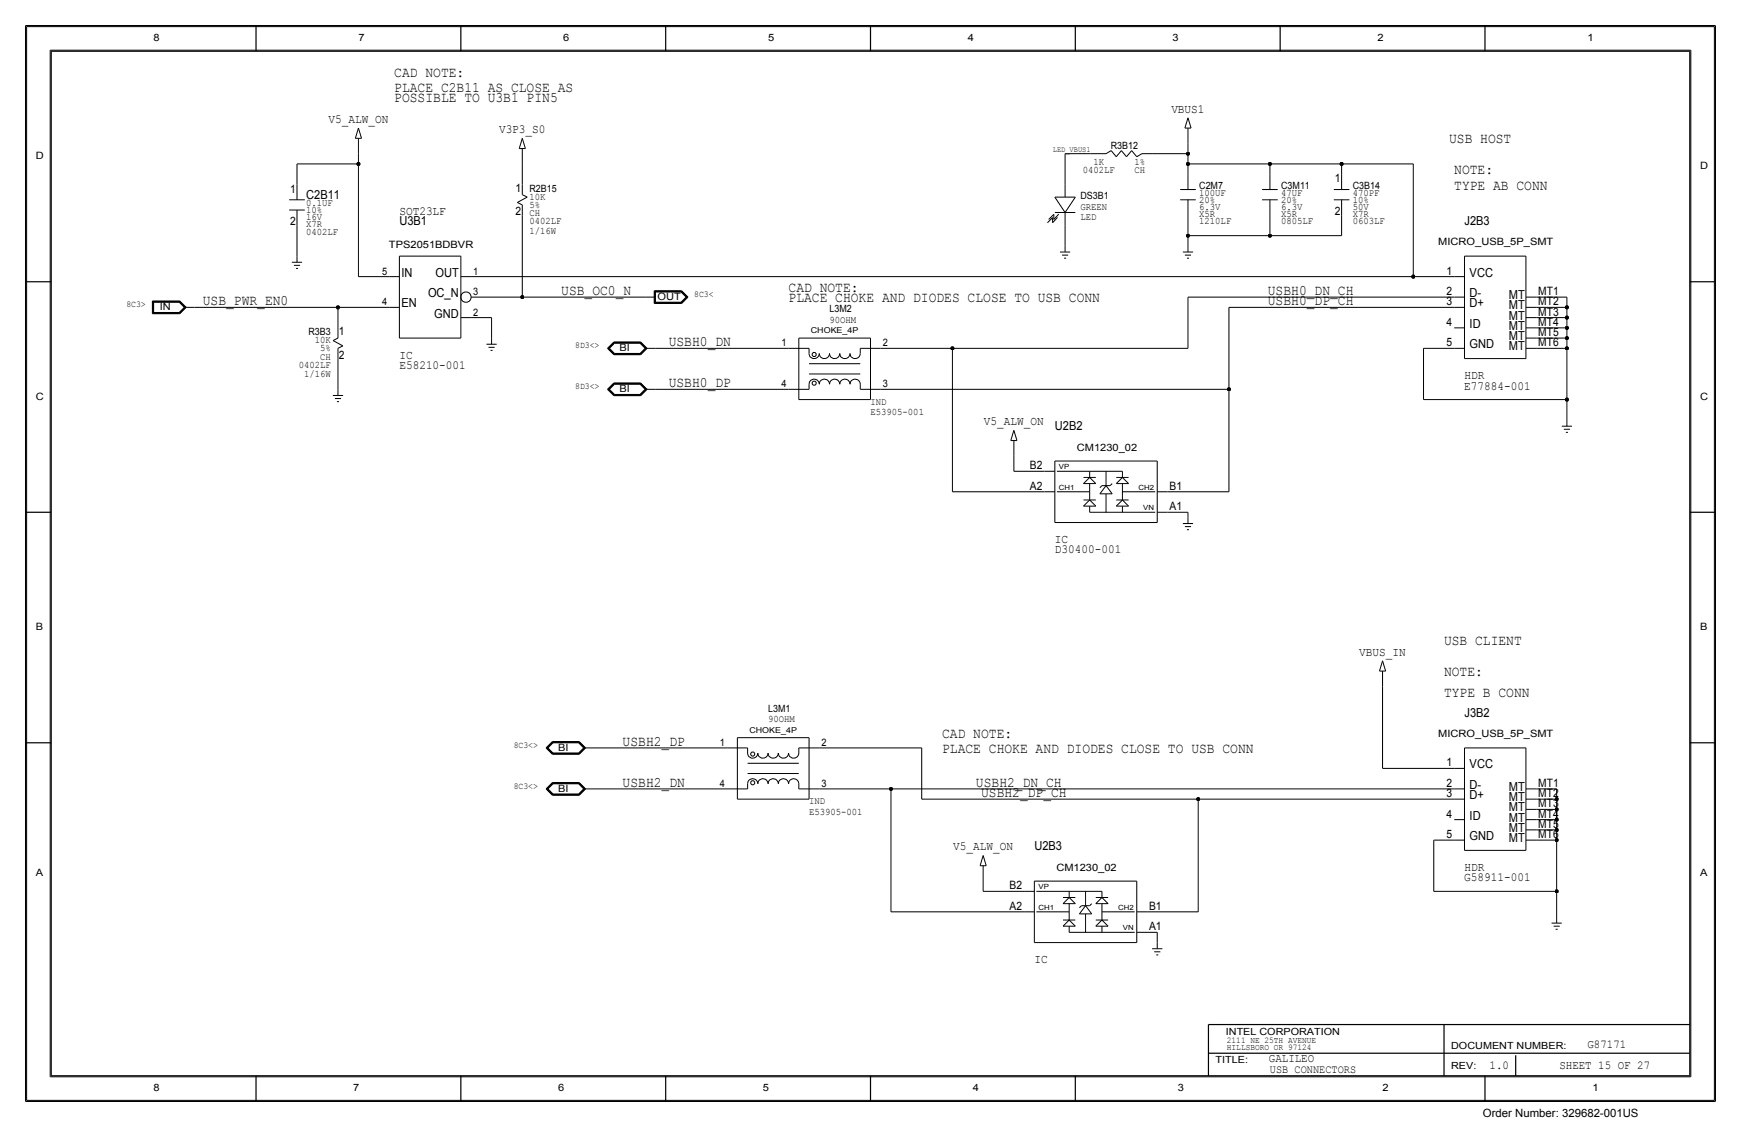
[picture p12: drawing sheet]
<svg xmlns="http://www.w3.org/2000/svg" width="432mm" height="279mm" viewBox="0 0 432 279" stroke-linecap="round" stroke-linejoin="round" font-family="sans-serif">
<g fill="none" stroke="#000" stroke-width=".25">
<path d="M6.6 6.6h418.6zM6.6 6.6v266.2zM12.4 12.4v254.6zM12.4 12.4h407zM419.4 12.4v254.6zM425.2 6.6v266.2zM88.1 34.3h1.6zM88.9 31.8l-.8 2.5zM88.9 38.1v2.5zM88.9 34.3v3.8zM88.9 31.8l.8 2.5zM128.8 36.8h1.5z"/>
<path d="M129.5 34.3l-.7 2.5zM129.5 36.8v3.8zM129.5 34.3l.8 2.5zM264.2 38.1v7.6zM264.2 38.1h6.3zM270.5 38.1h3.8zM274.3 38.1l1.3-.8zM275.6 37.3l1.3 1.6zM278.1 37.3l-1.2 1.6zM278.1 37.3l1.3 1.6zM280.7 37.3l-1.3 1.6zM280.7 37.3l1.2 1.6z"/>
<path d="M281.9 38.9l1.3-.8zM283.2 38.1h2.5zM285.8 38.1h8.8zM293.9 31.8h1.5zM294.6 29.2l-.7 2.6zM294.6 38.1v2.5zM294.6 35.6v2.5zM294.6 31.8v3.8zM294.6 29.2l.8 2.5zM71.7 49.5h3.9zM71.7 52.1h3.9zM73.7 55.9v7.6z"/>
<path d="M73.7 40.6v5.1zM73.7 40.6h15.2zM73.7 52.1v3.8zM73.7 45.7v3.8zM88.9 40.6v28zM128.3 50.2l1.2 .6zM128.3 50.2l2.5-1.3zM129.5 40.6v5.1zM129.5 53.3v20.4zM129.5 50.8v2.5zM129.5 45.7v2.6zM129.5 48.3l1.3 .6z"/>
<path d="M259.8 55.2l1.3-1.3zM260.1 54.4l1.3-1.3zM261.1 53.9v1.3zM261.4 53.1v1.3zM261.6 52.7h5.1zM261.6 48.9h5.1zM261.6 48.9l2.6 3.8zM262.3 53.9l-1.2 1.3zM262.6 53.1l-1.2 1.3zM264.2 55.9v5.1zM264.2 52.7v3.2zM264.2 45.7v3.2z"/>
<path d="M266.7 48.9l-2.5 3.8zM292.7 47h3.9zM292.7 49.5h3.9zM294.6 40.6h20.4zM294.6 40.6v2.6zM294.6 58.4h20.4zM294.6 53.3v5.1zM294.6 58.4v2.6zM294.6 49.5v3.8zM294.6 43.2v3.8zM313 47h3.9zM313 49.5h3.9z"/>
<path d="M315 40.6h17.7zM315 40.6v2.6zM315 53.3v5.1zM315 49.5v3.8zM315 43.2v3.8zM315 58.4h17.7zM330.8 47h3.9zM330.8 49.5h3.9zM332.7 40.6h17.8zM332.7 40.6v2.6zM332.7 53.3v5.1zM332.7 49.5v3.8z"/>
<path d="M332.7 43.2v3.8zM350.5 40.6v28zM37.8 74.6h6.8zM37.8 74.6v3.2zM37.8 77.8h6.8zM37.9 74.7h6.7zM37.9 74.7v3zM37.9 77.7h6.7zM38 74.8h6.5zM38 74.8v2.8zM38 77.6h6.5zM38.1 74.9h6.3z"/>
<path d="M38.1 74.9v2.6zM38.1 77.5h6.3zM44.4 77.5l1.3-1.3zM44.5 74.9l1.2 1.3zM44.5 77.6l1.4-1.4zM44.5 74.8l1.4 1.4zM44.6 74.7l1.4 1.5zM44.6 74.6l1.6 1.6zM44.6 77.8l1.6-1.6zM45.7 76.2h2.6zM46 76.2l-1.4 1.5zM48.3 76.2h35.5z"/>
<path d="M72.4 65h2.5zM72.9 65.8h1.5zM73.4 66.5h.5zM73.7 63.5v1.5zM83.8 76.2h12.7zM83.8 76.2v5.1zM88.9 68.6h7.6zM96.5 76.2h2.6zM96.5 68.6h2.6zM99.1 63.5v20.3zM99.1 63.5h15.2zM114.3 63.5v20.3z"/>
<path d="M114.3 78.7h2.5zM114.3 68.6h2.5zM116.8 78.7h5.1zM116.8 68.6h233.7zM116.8 73.7h12.7zM121.9 78.7v5.1zM129.5 73.7h30.5zM160 73.7h2.6zM162.3 72.1h6.8zM162.3 75.2h6.8zM162.3 72.1v3.1zM162.4 72.2v2.9z"/>
<path d="M162.4 75.1h6.6zM162.4 72.2h6.6zM162.5 72.3v2.7zM162.5 75h6.5zM162.5 72.3h6.5zM162.6 72.4h6.3zM162.6 72.4v2.5zM162.6 74.9h6.3zM168.9 74.9l1.3-1.2zM168.9 72.4l1.3 1.3zM169 75l1.3-1.3zM169 72.3l1.3 1.4z"/>
<path d="M169 72.2l1.5 1.5zM169 75.1l1.5-1.4zM169.1 75.2l1.5-1.5zM169.1 72.1l1.5 1.6zM262.9 62.5h2.5zM263.4 63.2h1.5zM263.9 64h.5zM264.2 61v1.5zM293.4 62.5h2.5zM293.9 63.2h1.5zM294.4 64h.5zM294.6 73.7v12.7z"/>
<path d="M294.6 61v1.5zM294.6 73.7h66.1zM304.8 76.2v20.3zM304.8 76.2h55.9zM350.5 68.6h10.2zM360.7 68.6h2.5zM360.7 73.7h2.5zM360.7 76.2h2.5zM363.2 63.5h15.3zM363.2 63.5v25.4zM378.5 73.7h2.5zM378.5 76.2h2.5z"/>
<path d="M378.5 78.7h2.5zM378.5 63.5v25.4zM381 76.2h7.6zM381 73.7h7.6zM381 78.7h7.6zM388.6 73.7v2.5zM388.6 76.2v2.5zM388.6 78.7v2.6zM82.5 98h2.6zM82.6 84.4l2.4 1.4zM82.6 84.4l1.2-.6zM83.1 98.8h1.5z"/>
<path d="M83.6 99.6h.5zM83.8 86.4l1.2-.6zM83.8 88.9v7.6zM83.8 96.5v1.5zM83.8 86.4v2.5zM83.8 81.3v2.5zM99.1 83.8h15.2zM120.6 85.3h2.6zM121.2 86.1h1.5zM121.7 86.9h.5zM121.9 83.8v1.5zM150.7 96.5l1.5 1.6z"/>
<path d="M150.7 86.4l1.5 1.5zM150.7 96.5l1.5-1.6zM150.7 86.4l1.5-1.6zM150.8 96.5l1.5 1.5zM150.8 86.4l1.5 1.4zM150.8 96.5l1.5-1.5zM151 96.5l1.3-1.4zM151 86.4l1.3-1.4zM151 96.5l1.3 1.4zM151 86.4l1.3 1.3zM151.1 96.5l1.3-1.3zM151.1 86.4l1.3-1.3z"/>
<path d="M151.1 96.5l1.3 1.3zM151.1 86.4l1.3 1.2zM152.2 98.1h6.7zM152.2 87.9h6.7zM152.2 94.9h6.7zM152.2 84.8h6.7zM152.3 95h6.6zM152.3 84.9h6.6zM152.3 98h6.6zM152.3 87.8h6.6zM152.3 84.9l-1.5 1.5zM152.3 97.9h6.5z"/>
<path d="M152.3 87.7h6.5zM152.3 95.1h6.5zM152.3 85h6.5zM152.4 97.8h6.3zM152.4 95.2h6.3zM152.4 87.6h6.3zM152.4 85.1h6.3zM158.7 97.8l1.3-1.3zM158.7 87.6l1.3-1.2zM158.8 95.2l1.2 1.3zM158.8 85.1l1.2 1.3zM158.8 97.9l1.4-1.4z"/>
<path d="M158.8 87.7l1.4-1.3zM158.8 95.1l1.4 1.4zM158.8 85l1.4 1.4zM158.9 95l1.4 1.5zM158.9 84.9l1.4 1.5zM158.9 98l1.4-1.5zM158.9 94.9l1.6 1.6zM158.9 84.8l1.6 1.6zM158.9 98.1l1.6-1.6zM158.9 87.9l1.6-1.5zM160 96.5h2.6zM160 86.4h2.6z"/>
<path d="M160.3 86.4l-1.4 1.4zM162.6 86.4h33zM162.6 96.5h33zM195.6 96.5h5.1zM195.6 86.4h5.1zM198.1 83.8h17.8zM198.1 83.8v15.3zM198.1 99.1h17.8zM200.7 95.2v1.3zM200.7 86.4v1.2zM200.7 90.2h12.7zM200.7 92.7h12.7z"/>
<path d="M200.7 87.6a1.27 1.27 0 0 0 1.2 1.3 1.27 1.27 0 0 0 1.3-1.3 1.27 1.27 0 0 0 1.3 1.3 1.27 1.27 0 0 0 1.2-1.3 1.27 1.27 0 0 0 1.3 1.3 1.27 1.27 0 0 0 1.3-1.3 1.27 1.27 0 0 0 1.3 1.3 1.27 1.27 0 0 0 1.2-1.3 1.27 1.27 0 0 0 1.3 1.3 1.27 1.27 0 0 0 1.3-1.3M200.7 95.2a1.27 1.27 0 0 1 1.2-1.2 1.27 1.27 0 0 1 1.3 1.2 1.27 1.27 0 0 1 1.3-1.2 1.27 1.27 0 0 1 1.2 1.2 1.27 1.27 0 0 1 1.3-1.2 1.27 1.27 0 0 1 1.3 1.2 1.27 1.27 0 0 1 1.3-1.2 1.27 1.27 0 0 1 1.2 1.2 1.27 1.27 0 0 1 1.3-1.2 1.27 1.27 0 0 1 1.3 1.2M213.4 95.2v1.3zM213.4 96.5h5zM213.4 86.4v1.2zM213.4 86.4h5zM215.9 83.8v15.3zM218.4 96.5h86.4zM218.4 86.4h17.8zM236.2 86.4v35.5zM236.2 86.4h58.4zM304.8 96.5v25.4z"/>
<path d="M353.1 99.1h35.5zM353.1 86.4v12.7zM353.1 86.4h7.6zM360.7 81.3h2.5zM360.7 86.4h2.5zM363.2 88.9h15.3zM378.5 81.3h2.5zM378.5 83.8h2.5zM378.5 86.4h2.5zM381 81.3h7.6zM381 83.8h7.6zM381 86.4h7.6z"/>
<path d="M388.6 81.3v2.5zM388.6 83.8v2.6zM388.6 86.4v12.7zM388.6 99.1v5zM250.7 109.2h1.5zM251.5 113v3.8zM251.5 116.8h7.6zM251.5 109.2v3.8zM251.5 106.7l.7 2.5zM251.5 106.7l-.8 2.5zM259.1 116.8h2.5zM261.6 114.3v15.2z"/>
<path d="M261.6 114.3h25.4zM262.1 116.8h16.3zM268.7 118.4h3.1zM268.7 119.9h3.1zM270.3 118.4l-1.6 1.5zM270.3 116.8v1.6zM270.3 118.4l1.5 1.5zM270.3 119.9v4.1zM274.3 116.8v3.6zM276.9 118.4h3zM276.9 119.9h3zM278.4 119.9v4.1z"/>
<path d="M278.4 118.4l-1.5 1.5zM278.4 116.8v1.6zM278.4 118.4l1.5 1.5zM287 114.3v15.2zM387.3 105.7h2.6zM387.9 106.4h1.5zM388.4 107.2h.5zM388.6 104.1v1.6zM236.2 121.9h22.9zM259.1 121.9h2.5zM261.6 129.5h25.4zM262.1 121.9h8.2z"/>
<path d="M268.7 125.5h3.1zM268.7 124h3.1zM270.3 127h16.2zM270.3 124l-1.6 1.5zM270.3 125.5v1.5zM270.3 124l1.5 1.5zM272.8 122.4h3zM273.3 120.4l-.5 .5zM273.3 120.4h2zM274.3 120.4l-1.5 2zM274.3 122.4v4.6zM274.3 120.4l1.5 2z"/>
<path d="M275.3 120.4l.5-.5zM276.9 124h3zM276.9 125.5h3zM278.4 121.9h8.1zM278.4 124l-1.5 1.5zM278.4 125.5v1.5zM278.4 124l1.5 1.5zM287 121.9h2.6zM287 127h2.6zM289.6 121.9h15.2zM289.6 127h5zM293.4 129.8h2.5z"/>
<path d="M293.9 130.6h1.5zM294.4 131.3h.5zM294.6 127v1.3zM294.6 128.3v1.5zM342.1 166.4h1.6zM342.9 163.8l-.8 2.6zM342.9 170.2v20.3zM342.9 166.4v3.8zM342.9 163.8l.8 2.6zM135.4 195.6l1.6-1.6zM135.4 185.4l1.6-1.6zM135.4 195.6l1.6 1.6z"/>
<path d="M135.4 185.4l1.6 1.6zM135.6 195.6l1.5 1.5zM135.6 185.4l1.5 1.5zM135.6 195.6l1.5-1.5zM135.6 185.4l1.5-1.5zM135.7 195.6l1.4-1.4zM135.7 185.4l1.4-1.4zM135.7 195.6l1.4 1.4zM135.7 185.4l1.4 1.4zM135.9 195.6l1.3 1.2zM135.9 185.4l1.3 1.3zM135.9 195.6l1.3-1.3z"/>
<path d="M135.9 185.4l1.3-1.2zM137 194h6.7zM137 183.8h6.7zM137 197.2h6.7zM137 187h6.7zM137.1 197.1h6.5zM137.1 186.9h6.5zM137.1 194.1h6.5zM137.1 183.9h6.5zM137.1 194.2h6.5zM137.1 184h6.5zM137.1 197h6.5z"/>
<path d="M137.1 186.8h6.5zM137.2 196.8h6.3zM137.2 194.3h6.3zM137.2 186.7h6.3zM137.2 184.1h6.3zM143.5 196.8l1.3-1.2zM143.5 186.7l1.3-1.3zM143.5 194.3l1.3 1.3zM143.5 184.2l1.3 1.2zM143.6 197l1.3-1.4zM143.6 186.8l1.3-1.4zM143.6 194.2l1.3 1.4z"/>
<path d="M143.6 184l1.3 1.4zM143.6 194.1l1.5 1.5zM143.6 183.9l1.5 1.5zM143.6 197.1l1.5-1.5zM143.6 186.9l1.5-1.5zM143.7 197.2l1.5-1.6zM143.7 187l1.5-1.6zM143.7 194l1.5 1.6zM143.7 183.8l1.5 1.6zM144.8 195.6h2.5zM144.8 185.4h2.5zM147.3 195.6h33z"/>
<path d="M147.3 185.4h33zM180.3 195.6h5.1zM180.3 185.4h5.1zM182.9 182.9h17.8zM182.9 182.9v15.2zM182.9 198.1h17.8zM185.4 194.3v1.3zM185.4 185.4v1.3zM185.4 189.2h12.7zM185.4 191.8h12.7zM185.4 186.7a1.27 1.27 0 0 0 1.3 1.3 1.27 1.27 0 0 0 1.3-1.3 1.27 1.27 0 0 0 1.2 1.3 1.27 1.27 0 0 0 1.3-1.3 1.27 1.27 0 0 0 1.3 1.3 1.27 1.27 0 0 0 1.2-1.3 1.27 1.27 0 0 0 1.3 1.3 1.27 1.27 0 0 0 1.3-1.3 1.27 1.27 0 0 0 1.3 1.3 1.27 1.27 0 0 0 1.2-1.3M185.4 194.3a1.27 1.27 0 0 1 1.3-1.3 1.27 1.27 0 0 1 1.3 1.3 1.27 1.27 0 0 1 1.2-1.3 1.27 1.27 0 0 1 1.3 1.3 1.27 1.27 0 0 1 1.3-1.3 1.27 1.27 0 0 1 1.2 1.3 1.27 1.27 0 0 1 1.3-1.3 1.27 1.27 0 0 1 1.3 1.3 1.27 1.27 0 0 1 1.3-1.3 1.27 1.27 0 0 1 1.2 1.3"/>
<path d="M198.1 194.3v1.3zM198.1 195.6h5.1zM198.1 185.4v1.3zM198.1 185.4h5.1zM200.7 182.9v15.2zM203.2 185.4h25.4zM203.2 195.6h17.8zM221 195.6h139.7zM221 195.6v30.5zM228.6 185.4v12.7zM228.6 198.1h68.6zM297.2 198.1h63.5z"/>
<path d="M297.2 198.1v28zM342.9 190.5h17.8zM360.7 190.5h2.5zM360.7 195.6h2.5zM360.7 198.1h2.5zM363.2 185.4h15.3zM363.2 185.4v25.4zM378.5 195.6h2.5zM378.5 198.1h2.5zM378.5 185.4v25.4zM381 195.6h5.1zM381 198.1h5.1z"/>
<path d="M386.1 195.6v2.5zM386.1 198.1v2.6zM243.1 214.6h1.5zM243.8 212.1l-.7 2.5zM243.8 218.4v2.6zM243.8 214.6v3.8zM243.8 212.1l.8 2.5zM256.5 218.4v15.3zM256.5 218.4h25.4zM281.9 218.4v15.3zM355.6 208.3v12.7zM355.6 208.3h5.1z"/>
<path d="M360.7 203.2h2.5zM360.7 208.3h2.5zM363.2 210.8h15.3zM378.5 200.7h2.5zM378.5 203.2h2.5zM378.5 205.7h2.5zM378.5 208.3h2.5zM381 200.7h5.1zM381 203.2h5.1zM381 205.7h5.1zM381 208.3h5.1zM386.1 200.7v2.5z"/>
<path d="M386.1 203.2v2.5zM386.1 205.7v2.6zM386.1 208.3v12.7zM221 226.1h33zM243.8 221h10.2zM254 221h2.5zM254 226.1h2.5zM256.5 233.7h25.4zM257 226.1h8.2zM257 221h16.3zM263.7 222.5h3zM263.7 229.6h3z"/>
<path d="M263.7 224h3zM263.7 228.1h3zM265.2 222.5l-1.5 1.5zM265.2 221v1.5zM265.2 222.5l1.5 1.5zM265.2 224v4.1zM265.2 228.1l-1.5 1.5zM265.2 229.6v1.5zM265.2 228.1l1.5 1.5zM265.2 231.1h16.2zM267.7 226.6h3.1zM268.2 224.5l-.5 .5z"/>
<path d="M268.2 224.5h2.1zM269.2 224.5l-1.5 2.1zM269.2 221v3.5zM269.2 226.6v4.5zM269.2 224.5l1.6 2.1zM270.3 224.5l.5-.5zM271.8 222.5h3zM271.8 224h3zM271.8 228.1h3zM271.8 229.6h3zM273.3 224v4.1zM273.3 228.1l-1.5 1.5z"/>
<path d="M273.3 229.6v1.5zM273.3 222.5l-1.5 1.5zM273.3 221v1.5zM273.3 228.1l1.5 1.5zM273.3 222.5l1.5 1.5zM273.3 226.1h8.1zM281.9 226.1h2.6zM281.9 231.1h2.6zM284.5 231.1h2.5zM284.5 226.1h12.7zM285.8 235.2h2.5zM286.3 236h1.5z"/>
<path d="M286.8 236.7h.5zM287 231.1v2.6zM287 233.7v1.5zM355.6 221h30.5zM384.8 228.9h2.6zM385.3 229.6h1.5zM385.8 230.4h.5zM386.1 221v6.3zM386.1 227.3v1.6zM6.6 272.8h418.6zM12.4 267h407z"/>
<circle cx="115.6" cy="73.7" r="1.28"/>
<circle cx="201.9" cy="87.9" r=".51"/>
<circle cx="201.9" cy="95" r=".51"/>
<circle cx="186.7" cy="194.1" r=".51"/>
<circle cx="186.7" cy="186.9" r=".51"/>
</g>
<g fill="none" stroke="#000" stroke-width=".3">
<path d="M6.3 6.4v266.7zM6.4 6.4h419zM12.7 12.7h406.4zM12.7 12.7v254zM63.5 6.4v6.3zM114.3 6.4v6.3zM165.1 6.4v6.3zM215.9 6.3v6.4zM266.7 6.4v6.3zM317.5 6.4v6.3zM368.3 6.4v6.3zM419.1 12.7v254z"/>
<path d="M425.4 6.4v266.7zM6.3 69.8h6.4zM419.1 69.8h6.3zM6.3 127h6.4zM419.1 127h6.3zM6.3 184.1h6.4zM419.1 184.1h6.3zM299.7 254v12.7zM299.7 254h119.4zM358.1 254v12.7zM6.4 273.1h419zM12.7 266.7h406.4z"/>
<path d="M63.5 266.7v6.4zM114.3 266.7v6.4zM165.1 266.7v6.4zM215.9 266.7v6.4zM266.7 266.7v6.4zM299.7 261.1h119.4zM368.3 266.7v6.4zM375.9 261.6v5.1z"/>
</g>
<g fill="#000" stroke="#000" stroke-width=".25">
<circle cx="294.6" cy="38.1" r=".41"/>
<circle cx="88.9" cy="40.6" r=".41"/>
<circle cx="294.6" cy="58.4" r=".41"/>
<circle cx="294.6" cy="40.6" r=".41"/>
<circle cx="315" cy="58.4" r=".41"/>
<circle cx="315" cy="40.6" r=".41"/>
<circle cx="332.7" cy="40.6" r=".41"/>
<circle cx="83.8" cy="76.2" r=".41"/>
<circle cx="129.5" cy="73.7" r=".41"/>
<circle cx="350.5" cy="68.6" r=".41"/>
<circle cx="388.6" cy="78.7" r=".41"/>
<circle cx="388.6" cy="76.2" r=".41"/>
<circle cx="236.2" cy="86.4" r=".41"/>
<circle cx="304.8" cy="96.5" r=".41"/>
<circle cx="388.6" cy="99.1" r=".41"/>
<circle cx="388.6" cy="86.4" r=".41"/>
<circle cx="388.6" cy="81.3" r=".41"/>
<circle cx="388.6" cy="83.8" r=".41"/>
<circle cx="221" cy="195.6" r=".41"/>
<circle cx="297.2" cy="198.1" r=".41"/>
<circle cx="386.1" cy="198.1" r=".41"/>
<circle cx="386.1" cy="208.3" r=".41"/>
<circle cx="386.1" cy="200.7" r=".41"/>
<circle cx="386.1" cy="203.2" r=".41"/>
<circle cx="386.1" cy="205.7" r=".41"/>
<circle cx="386.1" cy="221" r=".41"/>
</g>
<g font-size="3.6">
<text x="97.8" y="19.1">CAD NOTE:</text>
<text x="97.8" y="22.9">PLACE C2B11 AS CLOSE AS</text>
<text x="97.8" y="25.4">POSSIBLE TO U3B1 PIN5</text>
<text x="359.4" y="35.6">USB HOST</text>
<text x="360.7" y="43.2">NOTE:</text>
<text x="360.7" y="47">TYPE AB CONN</text>
<text x="50.3" y="75.7">USB_PWR_EN0</text>
<text x="139.2" y="73.2">USB_OC0_N</text>
<text x="195.6" y="72.4">CAD NOTE:</text>
<text x="195.6" y="74.9">PLACE CHOKE AND DIODES CLOSE TO USB CONN</text>
<text x="314.5" y="73.2">USBH0_DN_CH</text>
<text x="314.5" y="75.7">USBH0_DP_CH</text>
<text x="165.9" y="85.9">USBH0_DN</text>
<text x="165.9" y="96">USBH0_DP</text>
<text x="358.1" y="160">USB CLIENT</text>
<text x="358.1" y="167.6">NOTE:</text>
<text x="358.1" y="172.7">TYPE B CONN</text>
<text x="154.4" y="184.9">USBH2_DP</text>
<text x="233.7" y="182.9">CAD NOTE:</text>
<text x="233.7" y="186.7">PLACE CHOKE AND DIODES CLOSE TO USB CONN</text>
<text x="154.4" y="195.1">USBH2_DN</text>
<text x="242.1" y="195.1">USBH2_DN_CH</text>
<text x="243.3" y="197.6">USBH2_DP_CH</text>
</g>
<g font-size="3.1">
<text x="290.5" y="27.9">VBUS1</text>
<text x="81.5" y="30.5">V5_ALW_ON</text>
<text x="123.8" y="33">V3P3_S0</text>
<text x="75.9" y="49.3">C2B11</text>
<text x="99.1" y="53.3">SOT23LF</text>
<text x="99.1" y="55.9">U3B1</text>
<text x="363.2" y="55.9">J2B3</text>
<text x="99.6" y="68.6">IN</text>
<text x="108" y="68.6">OUT</text>
<text x="364.5" y="68.6">VCC</text>
<text x="99.6" y="76.2">EN</text>
<text x="106.2" y="73.7">OC_N</text>
<text x="364.5" y="76.2">D+</text>
<text x="364.5" y="73.7">D-</text>
<text x="374.2" y="76.7">MT</text>
<text x="374.2" y="74.2">MT</text>
<text x="107.7" y="78.7">GND</text>
<text x="364.5" y="81.3">ID</text>
<text x="374.2" y="81.8">MT</text>
<text x="374.2" y="79.2">MT</text>
<text x="99.1" y="88.9">IC</text>
<text x="364.5" y="86.4">GND</text>
<text x="374.2" y="86.9">MT</text>
<text x="374.2" y="84.3">MT</text>
<text x="99.1" y="91.4">E58210-001</text>
<text x="363.2" y="94">HDR</text>
<text x="363.2" y="96.6">E77884-001</text>
<text x="244" y="105.4">V5_ALW_ON</text>
<text x="261.6" y="106.7">U2B2</text>
<text x="261.6" y="134.6">IC</text>
<text x="261.6" y="137.2">D30400-001</text>
<text x="337.1" y="162.6">VBUS_IN</text>
<text x="363.2" y="177.8">J3B2</text>
<text x="364.5" y="190.5">VCC</text>
<text x="364.5" y="195.6">D-</text>
<text x="374.2" y="196.1">MT</text>
<text x="364.5" y="203.2">ID</text>
<text x="364.5" y="198.1">D+</text>
<text x="374.2" y="203.7">MT</text>
<text x="374.2" y="201.2">MT</text>
<text x="374.2" y="198.6">MT</text>
<text x="364.5" y="208.3">GND</text>
<text x="374.2" y="208.8">MT</text>
<text x="374.2" y="206.2">MT</text>
<text x="236.4" y="210.8">V5_ALW_ON</text>
<text x="256.5" y="210.8">U2B3</text>
<text x="363.2" y="215.9">HDR</text>
<text x="363.2" y="218.5">G58911-001</text>
<text x="256.5" y="238.8">IC</text>
</g>
<g font-size="3">
<text x="314.7" y="263.4">GALILEO</text>
<text x="393.7" y="259.8">G87171</text>
<text x="369.4" y="264.9">1.0</text>
<text x="386.8" y="264.9">SHEET 15 OF 27</text>
</g>
<g font-size="2.9">
<text x="72" y="47.8">1</text>
<text x="127.9" y="47.5">1</text>
<text x="331.1" y="45.2">1</text>
<text x="127.9" y="53.3">2</text>
<text x="331.1" y="53.3">2</text>
<text x="72" y="55.9">2</text>
<text x="358.8" y="68.1">1</text>
<text x="358.8" y="73.2">2</text>
<text x="358.8" y="75.7">3</text>
<text x="381.5" y="73.2">MT1</text>
<text x="381.5" y="75.7">MT2</text>
<text x="84.1" y="83.1">1</text>
<text x="358.8" y="80.8">4</text>
<text x="381.5" y="78.2">MT3</text>
<text x="381.5" y="80.8">MT4</text>
<text x="381.5" y="83.3">MT5</text>
<text x="84.1" y="88.9">2</text>
<text x="358.8" y="85.9">5</text>
<text x="381.5" y="85.9">MT6</text>
<text x="255.5" y="116.3">B2</text>
<text x="255.5" y="121.4">A2</text>
<text x="290.1" y="121.4">B1</text>
<text x="290.1" y="126.5">A1</text>
<text x="358.8" y="190">1</text>
<text x="358.8" y="195.1">2</text>
<text x="358.8" y="197.6">3</text>
<text x="381.5" y="195.1">MT1</text>
<text x="381.5" y="197.6">MT2</text>
<text x="358.8" y="202.7">4</text>
<text x="381.5" y="200.2">MT3</text>
<text x="381.5" y="202.7">MT4</text>
<text x="358.8" y="207.8">5</text>
<text x="381.5" y="205.2">MT5</text>
<text x="381.5" y="207.8">MT6</text>
<text x="250.4" y="220.5">B2</text>
<text x="250.4" y="225.6">A2</text>
<text x="285" y="225.6">B1</text>
<text x="285" y="230.6">A1</text>
<text x="315" y="265.9">USB CONNECTORS</text>
</g>
<text font-size="2.8" x="367.8" y="276.8">Order Number: 329682-001US</text>
<g font-size="2.6">
<text x="94.7" y="68.1">5</text>
<text x="117.3" y="68.1">1</text>
<text x="94.7" y="75.7">4</text>
<text x="117.3" y="73.2">3</text>
<text x="117.3" y="78.2">2</text>
<text x="193.8" y="85.9">1</text>
<text x="218.9" y="85.9">2</text>
<text x="193.8" y="96">4</text>
<text x="218.9" y="96">3</text>
<text x="178.6" y="184.9">1</text>
<text x="203.7" y="184.9">2</text>
<text x="178.6" y="195.1">4</text>
<text x="203.7" y="195.1">3</text>
</g>
<g font-size="2.5">
<text x="38.1" y="10.2">8</text>
<text x="88.9" y="10.2">7</text>
<text x="139.7" y="10.2">6</text>
<text x="190.5" y="10.2">5</text>
<text x="240" y="10.2">4</text>
<text x="290.8" y="10.2">3</text>
<text x="341.6" y="10.2">2</text>
<text x="393.7" y="10.2">1</text>
<text x="8.9" y="39.4">D</text>
<text x="271.2" y="40.9">1K</text>
<text x="275.5" y="36.8">R3B12</text>
<text x="281.4" y="40.9">1%</text>
<text x="421.6" y="41.9">D</text>
<text x="131.3" y="47.5">R2B15</text>
<text x="268.6" y="42.9">0402LF</text>
<text x="281.4" y="42.9">CH</text>
<text x="297.4" y="46.7">C2M7</text>
<text x="317.8" y="46.7">C3M11</text>
<text x="335.5" y="46.7">C3B14</text>
<text x="75.9" y="51.1">0.1UF</text>
<text x="75.9" y="52.8">10%</text>
<text x="131.3" y="49.5">10K</text>
<text x="131.3" y="51.6">5%</text>
<text x="131.3" y="53.6">CH</text>
<text x="268" y="49.3">DS3B1</text>
<text x="268" y="52.1">GREEN</text>
<text x="297.4" y="50.3">20%</text>
<text x="297.4" y="52.1">6.3V</text>
<text x="297.4" y="53.8">X5R</text>
<text x="297.4" y="48.5">100UF</text>
<text x="317.8" y="52.1">6.3V</text>
<text x="317.8" y="53.8">X5R</text>
<text x="317.8" y="50.3">20%</text>
<text x="317.8" y="48.5">47UF</text>
<text x="335.5" y="53.8">X7R</text>
<text x="335.5" y="52.1">50V</text>
<text x="335.5" y="50.3">10%</text>
<text x="335.5" y="48.5">470PF</text>
<text x="75.9" y="58.2">0402LF</text>
<text x="75.9" y="56.4">X7R</text>
<text x="75.9" y="54.6">16V</text>
<text x="131.3" y="55.6">0402LF</text>
<text x="131.3" y="57.9">1/16W</text>
<text x="268" y="54.6">LED</text>
<text x="297.4" y="55.6">1210LF</text>
<text x="317.8" y="55.6">0805LF</text>
<text x="335.5" y="55.6">0603LF</text>
<text x="96.5" y="61.5">TPS2051BDBVR</text>
<text x="356.7" y="60.8">MICRO_USB_5P_SMT</text>
<text x="39.6" y="77">IN</text>
<text x="163.1" y="74.4">OUT</text>
<text x="205.7" y="77.5">L3M2</text>
<text x="76.5" y="83.1">R3B3</text>
<text x="205.7" y="80">90OHM</text>
<text x="78.1" y="85.1">10K</text>
<text x="79.4" y="89.2">CH</text>
<text x="79.4" y="87.1">5%</text>
<text x="153.7" y="87.1">BI</text>
<text x="74.1" y="91.2">0402LF</text>
<text x="75.4" y="93.5">1/16W</text>
<text x="8.9" y="99.1">C</text>
<text x="153.7" y="97.3">BI</text>
<text x="215.9" y="100.3">IND</text>
<text x="421.6" y="99.1">C</text>
<text x="215.9" y="102.9">E53905-001</text>
<text x="267.1" y="111.8">CM1230_02</text>
<text x="8.9" y="156.2">B</text>
<text x="421.6" y="156.2">B</text>
<text x="190.5" y="176.5">L3M1</text>
<text x="190.5" y="179.1">90OHM</text>
<text x="356.7" y="182.7">MICRO_USB_5P_SMT</text>
<text x="138.4" y="186.2">BI</text>
<text x="138.4" y="196.3">BI</text>
<text x="200.7" y="201.9">E53905-001</text>
<text x="200.7" y="199.4">IND</text>
<text x="262" y="215.9">CM1230_02</text>
<text x="8.9" y="217.2">A</text>
<text x="421.6" y="217.2">A</text>
<text x="38.1" y="270.5">8</text>
<text x="87.6" y="270.5">7</text>
<text x="138.4" y="270.5">6</text>
<text x="189.2" y="270.5">5</text>
<text x="241.3" y="270.5">4</text>
<text x="292.1" y="270.5">3</text>
<text x="342.9" y="270.5">2</text>
<text x="395" y="270.5">1</text>
</g>
<g font-size="2.4">
<text x="304" y="256.5">INTEL CORPORATION</text>
<text x="301.5" y="263.7">TITLE:</text>
<text x="359.9" y="260.1">DOCUMENT NUMBER:</text>
<text x="359.9" y="264.9">REV:</text>
</g>
<g font-size="2.3">
<text x="31.3" y="76.2">8C3&gt;</text>
<text x="172.2" y="73.7">8C3&lt;</text>
<text x="142.6" y="86.4">8D3&lt;&gt;</text>
<text x="142.6" y="96.5">8D3&lt;&gt;</text>
<text x="127.4" y="185.4">8C3&lt;&gt;</text>
<text x="127.4" y="195.6">8C3&lt;&gt;</text>
</g>
<g font-size="2.2">
<text x="304.3" y="258.6">2111 NE 25TH AVENUE</text>
<text x="304.3" y="260.3">HILLSBORO OR 97124</text>
</g>
<g font-size="2">
<text x="261.1" y="37.6">LED_VBUS1</text>
<text x="201.1" y="82.6">CHOKE_4P</text>
<text x="185.9" y="181.6">CHOKE_4P</text>
</g>
<g font-size="1.8">
<text x="262.6" y="116.3">VP</text>
<text x="262.6" y="121.4">CH1</text>
<text x="282.4" y="121.4">CH2</text>
<text x="283.6" y="126.5">VN</text>
<text x="257.6" y="220.5">VP</text>
<text x="257.6" y="225.6">CH1</text>
<text x="277.3" y="225.6">CH2</text>
<text x="278.5" y="230.6">VN</text>
</g>
</svg>
